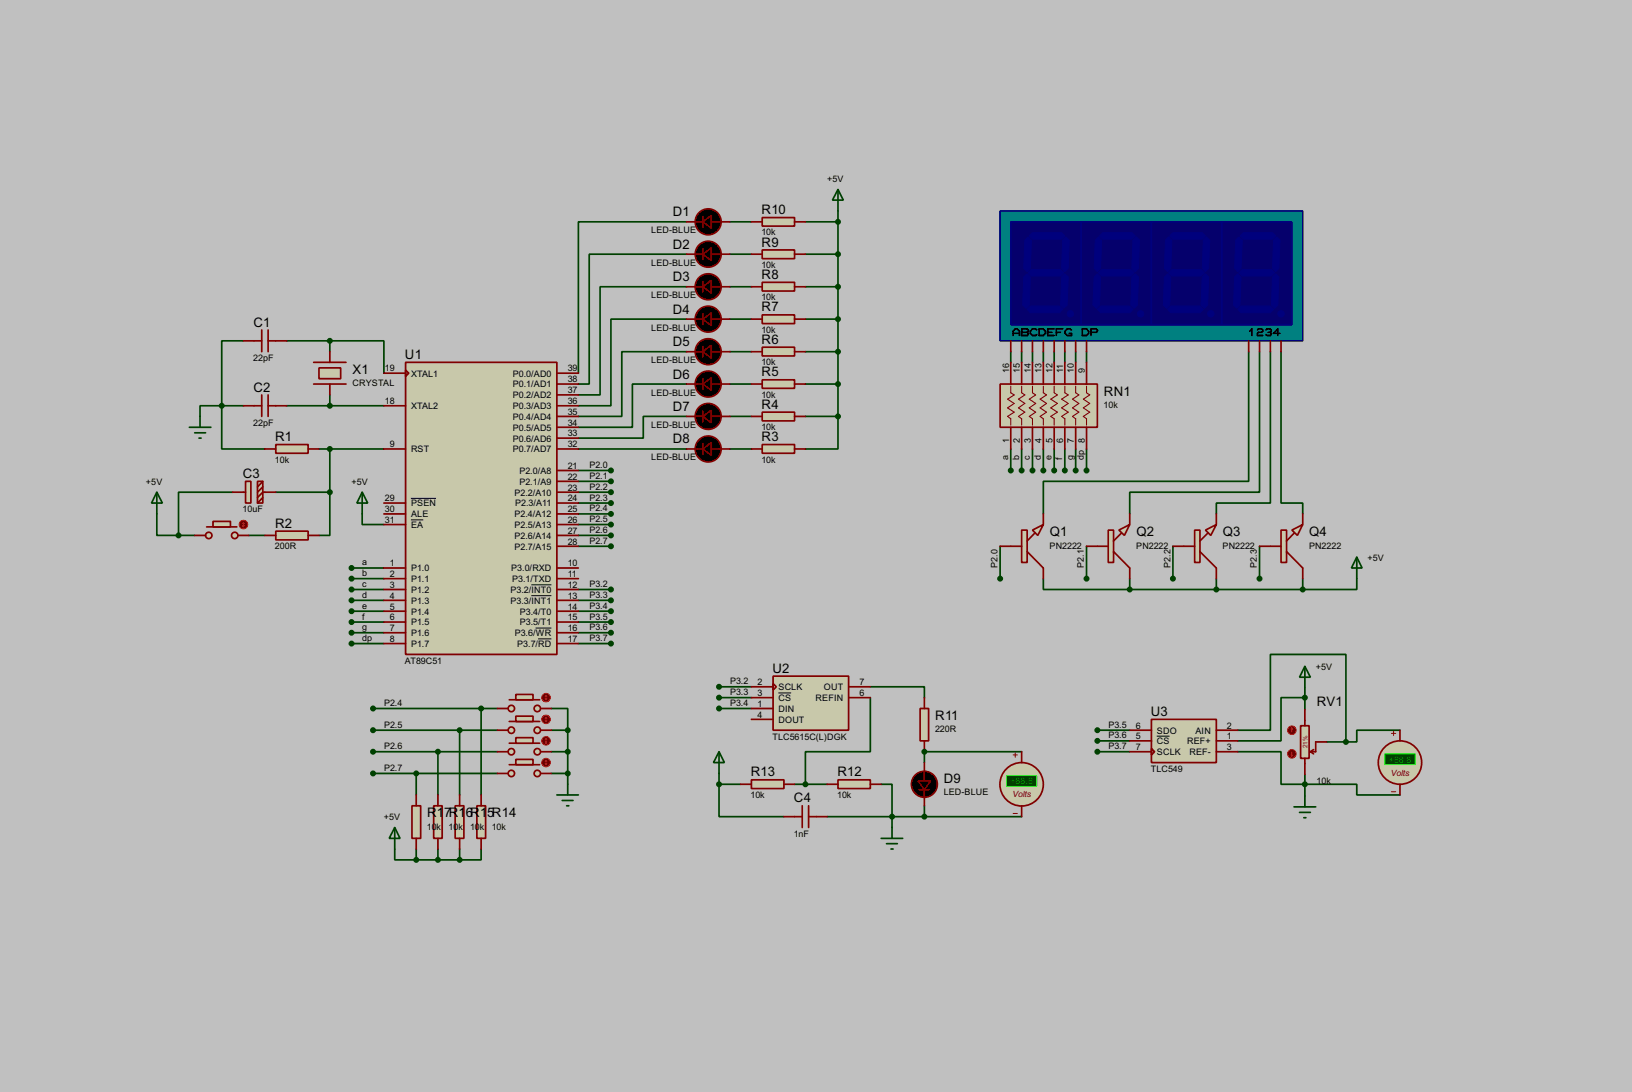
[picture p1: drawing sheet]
<svg xmlns="http://www.w3.org/2000/svg" width="383mm" height="256mm" viewBox="0 0 383 256" stroke-linecap="round" stroke-linejoin="round" font-family="sans-serif">
<path d="M0 0h383.5v256.5h-383.5z" fill="#c0c0c0"/>
<g fill="none" stroke="#004000" stroke-width=".4">
<path d="M161.3 52.1h-25.4v35.6M161.3 59.7h-22.8v30.5h-2.6M171.5 59.7h5.1M171.5 52.1h5.1M189.3 59.7h7.6M189.3 52.1h7.6M196.9 49.6v48.2M161.3 67.4h-20.3v25.4h-5.1M161.3 75h-17.7v20.3h-7.7M171.5 75h5.1M171.5 67.4h5.1M189.3 75h7.6"/>
<path d="M189.3 67.4h7.6M52.1 95.3h-5.1v2.5M52.1 95.3v10.2h10.2M52.1 95.3h5.1M57.2 80.1h-5.1v15.2M67.4 95.3h22.8M67.4 80.1h10.1M77.5 80.1h12.7v7.6M77.5 80.1v2.5M77.5 92.8v2.5M161.3 82.6h-15.2v15.2h-10.2M161.3 90.2h-12.7v10.2h-12.7"/>
<path d="M161.3 97.8h-10.1v5.1h-15.3M171.5 97.8h5.1M171.5 90.2h5.1M171.5 82.6h5.1M189.3 97.8h7.6M189.3 90.2h7.6M189.3 82.6h7.6M196.9 97.8v7.7h-7.6M237.5 82.6v2.5M240.1 82.6v2.5M242.6 82.6v2.5M245.2 82.6v2.5"/>
<path d="M247.7 82.6v2.5M250.2 82.6v2.5M252.8 82.6v2.5M255.3 82.6v2.5M293.4 82.6v30.5h-48.2v7.6M296 82.6v33h-30.5v5.1M298.5 82.6v35.6h-12.7v2.5M301 82.6v35.6h5.1v2.5M54.7 115.6h-12.7v10.2M64.8 115.6h12.7M75 105.5h15.2M77.5 115.6v10.2h-2.5"/>
<path d="M77.5 105.5v10.1M135.9 105.5h25.4M135.9 115.6h7.7M135.9 110.5h7.7M135.9 113.1h7.7M135.9 118.2h7.7M171.5 105.5h5.1M237.5 105.5v5M240.1 105.5v5M242.6 105.5v5M245.2 105.5v5M247.7 105.5v5"/>
<path d="M250.2 105.5v5M252.8 105.5v5M255.3 105.5v5M36.9 120.7v5.1h5.1M42 125.8h3.8M58.5 125.8h3.8M82.6 133.4h7.6M82.6 135.9h7.6M82.6 138.5h7.6M85.1 120.7v2.5h5.1M135.9 120.7h7.7M135.9 138.5h7.7"/>
<path d="M235 128.3v7.6M245.2 135.9v2.6h20.3M255.3 128.3v7.6M265.5 138.5h40.6M265.5 135.9v2.6M275.6 128.3v7.6M285.8 135.9v2.6M296 128.3v7.6M306.1 135.9v2.6M318.8 135.9v2.6h-12.7M82.6 141h7.6M82.6 143.6h7.6"/>
<path d="M82.6 146.1h7.6M82.6 148.6h7.6M82.6 151.2h7.6M135.9 141h7.7M135.9 143.6h7.7M135.9 146.1h7.7M135.9 148.6h7.7M135.9 151.2h7.7M169 161.3h7.6M169 163.9h7.6M169 166.4h7.6M204.5 161.3h12.7v2.6"/>
<path d="M204.5 163.9v12.7h-15.2v7.6M217.2 176.6v2.5M169 184.2v7.6h15.2M169 184.2h5M169 181.7v2.5M186.7 184.2h7.7M194.4 191.8h15.2M207.1 184.2h2.5v7.6M209.6 191.8v2.6"/>
</g>
<circle cx="217.2" cy="176.6" r=".2" fill="#004000"/>
<g fill="none" stroke="#004000" stroke-width=".4">
<path d="M135.9 123.2h7.7M135.9 125.8h7.7M135.9 128.3h7.7M87.7 176.6h29.2M87.7 171.5h29.2M87.7 166.4h29.2M102.9 176.6v10.1M108 171.5v15.2M113.1 166.4v20.3M129.6 166.4h3.8v5.1M129.6 176.6h3.8M129.6 171.5h3.8"/>
<path d="M133.4 171.5v12.7M217.2 176.6h22.9M257.9 176.6h7.6M257.9 171.5h7.6M257.9 174h7.6M290.9 176.6h10.1v7.6h17.8v2.5h10.2M290.9 171.5h7.6v-17.8h17.8v20.6M306.6 163.9h-5.6v10.1h-10.1M306.6 161.6v5.1M311.7 174.3h4.6M329 171.5h-10.2v2.8h-2.5M87.7 181.7h29.2"/>
<path d="M92.8 199.4v2.6h5M97.8 181.7v5M97.8 199.4v2.6M102.9 199.4v2.6M108 199.4v2.6M113.1 199.4v2.6h-5.1M129.6 181.7h3.8M209.6 191.8h30.5M217.2 189.3v2.5M306.6 181.9v5.1M97.8 202h10.2"/>
</g>
<path d="M95.3 85.1h35.6v68.6h-35.6z" fill="#c8c8aa" stroke="#800000" stroke-width=".4"/>
<g fill="none" stroke="#800000" stroke-width=".4">
<path d="M90.2 95.3h5.1M90.2 87.7h5.1M95.3 86.9l.8 .8-.8 .7zM130.9 95.3h5M130.9 87.7h5M130.9 90.2h5M130.9 92.8h5M130.9 97.8h5M90.2 118.2h5.1M90.2 105.5h5.1M130.9 118.2h5M130.9 105.5h5"/>
<path d="M130.9 100.4h5M130.9 102.9h5M130.9 110.5h5M130.9 113.1h5M130.9 115.6h5M90.2 120.7h5.1M90.2 123.2h5.1M90.2 133.4h5.1M90.2 135.9h5.1M90.2 138.5h5.1M130.9 120.7h5M130.9 123.2h5"/>
<path d="M130.9 133.4h5M130.9 135.9h5M130.9 138.5h5M130.9 128.3h5M130.9 125.8h5M90.2 141h5.1M90.2 143.6h5.1M90.2 146.1h5.1M90.2 148.6h5.1M90.2 151.2h5.1M130.9 141h5M130.9 143.6h5"/>
<path d="M130.9 146.1h5M130.9 148.6h5M130.9 151.2h5"/>
</g>
<path d="M96.6 117.1h5.9M96.6 122.1h2.9M124.9 137.4h4.7M124.9 139.9h4.7M125.9 147.5h3.7M126.5 150.1h3.1" fill="none" stroke="#000" stroke-width=".23"/>
<path d="M181.7 158.8h17.7v12.7h-17.7z" fill="#c8c8aa" stroke="#800000" stroke-width=".4"/>
<path d="M73.7 90.2h7.6M73.7 85.1h7.6M176.6 161.3h5.1M176.6 163.9h5.1M176.6 166.4h5.1M176.6 169h5.1M181.7 160.6l.7 .7-.7 .8zM199.4 161.3h5.1M199.4 163.9h5.1" fill="none" stroke="#800000" stroke-width=".4"/>
<path d="M182.9 162.8h3" fill="none" stroke="#000" stroke-width=".23"/>
<path d="M75 86.4h5.1v2.6h-5.1z" fill="#c8c8aa" stroke="#800000" stroke-width=".4"/>
<path d="M61.5 77.5v5.1M63 77.5v5.1M57.2 80.1h4.3M57.2 95.3h4.3M61.5 92.8v5M63 92.8v5M63 80.1h4.4M63 95.3h4.4M77.5 82.6v2.5M77.5 90.2v2.6" fill="none" stroke="#800000" stroke-width=".4"/>
<g fill="#004000" stroke="#004000" stroke-width=".4">
<circle cx="77.5" cy="95.3" r=".5"/>
<circle cx="77.5" cy="80.1" r=".5"/>
<circle cx="52.1" cy="95.3" r=".5"/>
</g>
<path d="M47 97.8v2.6M44.5 100.4h5.1M45.8 101.7h2.5M46.8 102.9h.5" fill="none" stroke="#004000" stroke-width=".4"/>
<path d="M64.8 104.4h7.6v2.1h-7.6z" fill="#c8c8aa" stroke="#800000" stroke-width=".4"/>
<path d="M62.3 105.5h2.5M72.4 105.5h2.6" fill="none" stroke="#800000" stroke-width=".4"/>
<g fill="#c8c8aa" stroke="#800000" stroke-width=".4">
<path d="M57.7 113.1h1.3v5.1h-1.3z"/>
<path d="M60.5 113.1h1.3v5.1h-1.3z"/>
</g>
<path d="M54.7 115.6h3M61.8 113.1l-1.3 1.3M61.8 114.4l-1.3 1.2M61.8 116.9l-1.3 1.3M64.8 115.6h-3l-1.3 1.3" fill="none" stroke="#800000" stroke-width=".4"/>
<g fill="#c8c8aa" stroke="#800000" stroke-width=".4">
<circle cx="55.1" cy="125.8" r=".75"/>
<circle cx="49" cy="125.8" r=".75"/>
</g>
<path d="M48.6 123.8h7.1" fill="none" stroke="#800000" stroke-width=".4"/>
<path d="M50.1 122.5h4.1v1.3h-4.1z" fill="#c8c8aa" stroke="#800000" stroke-width=".4"/>
<path d="M45.8 125.8h2.5M55.9 125.8h2.6" fill="none" stroke="#800000" stroke-width=".4"/>
<circle cx="57.2" cy="123.2" r="1" fill="#400000" stroke="#f00" stroke-width=".23"/>
<path d="M57 123.5l.2 .3M57.2 122.7v1.1M57.2 122.7l-.2 .3M57.2 122.7l.3 .3M57.5 123.5l-.3 .3" fill="none" stroke="#f00" stroke-width=".23"/>
<circle cx="77.5" cy="105.5" r=".5" fill="#004000" stroke="#004000" stroke-width=".4"/>
<path d="M64.8 124.8h7.6v2h-7.6z" fill="#c8c8aa" stroke="#800000" stroke-width=".4"/>
<path d="M62.3 125.8h2.5M72.4 125.8h2.6" fill="none" stroke="#800000" stroke-width=".4"/>
<g fill="#004000" stroke="#004000" stroke-width=".4">
<circle cx="77.5" cy="115.6" r=".5"/>
<circle cx="41.9" cy="125.8" r=".5"/>
</g>
<path d="M36.9 115.6l1.3 2.6h-2.6zM36.9 115.6v5.1M85.1 115.6l1.3 2.6h-2.5zM85.1 115.6v5.1" fill="none" stroke="#004000" stroke-width=".4"/>
<path d="M179.1 104.4h7.6v2.1h-7.6z" fill="#c8c8aa" stroke="#800000" stroke-width=".4"/>
<path d="M176.6 105.5h2.5M186.7 105.5h2.6" fill="none" stroke="#800000" stroke-width=".4"/>
<path d="M179.1 96.8h7.6v2.1h-7.6z" fill="#c8c8aa" stroke="#800000" stroke-width=".4"/>
<path d="M176.6 97.8h2.5M186.7 97.8h2.6" fill="none" stroke="#800000" stroke-width=".4"/>
<path d="M179.1 89.2h7.6v2h-7.6z" fill="#c8c8aa" stroke="#800000" stroke-width=".4"/>
<path d="M176.6 90.2h2.5M186.7 90.2h2.6" fill="none" stroke="#800000" stroke-width=".4"/>
<path d="M179.1 81.6h7.6v2h-7.6z" fill="#c8c8aa" stroke="#800000" stroke-width=".4"/>
<path d="M176.6 82.6h2.5M186.7 82.6h2.6" fill="none" stroke="#800000" stroke-width=".4"/>
<path d="M179.1 74h7.6v2h-7.6z" fill="#c8c8aa" stroke="#800000" stroke-width=".4"/>
<path d="M176.6 75h2.5M186.7 75h2.6" fill="none" stroke="#800000" stroke-width=".4"/>
<path d="M179.1 66.3h7.6v2.1h-7.6z" fill="#c8c8aa" stroke="#800000" stroke-width=".4"/>
<path d="M176.6 67.4h2.5M186.7 67.4h2.6" fill="none" stroke="#800000" stroke-width=".4"/>
<path d="M179.1 58.7h7.6v2.1h-7.6z" fill="#c8c8aa" stroke="#800000" stroke-width=".4"/>
<path d="M176.6 59.7h2.5M186.7 59.7h2.6" fill="none" stroke="#800000" stroke-width=".4"/>
<path d="M179.1 51.1h7.6v2h-7.6z" fill="#c8c8aa" stroke="#800000" stroke-width=".4"/>
<path d="M176.6 52.1h2.5M186.7 52.1h2.6" fill="none" stroke="#800000" stroke-width=".4"/>
<g fill="#004000" stroke="#004000" stroke-width=".4">
<circle cx="196.9" cy="97.8" r=".5"/>
<circle cx="196.9" cy="90.2" r=".5"/>
<circle cx="196.9" cy="82.6" r=".5"/>
<circle cx="196.9" cy="75" r=".5"/>
<circle cx="196.9" cy="67.4" r=".5"/>
<circle cx="196.9" cy="59.7" r=".5"/>
</g>
<path d="M235 90.2h22.9v10.2h-22.9z" fill="#c8c8aa" stroke="#800000" stroke-width=".4"/>
<path d="M237.5 90.7v1.6l.8 .5-1.5 1 1.5 1-1.5 1 1.5 1-1.5 1 .7 .6v1.5M240.1 90.7v1.6l.7 .5-1.5 1 1.5 1-1.5 1 1.5 1-1.5 1 .8 .6v1.5M242.6 90.7v1.6l.8 .5-1.5 1 1.5 1-1.5 1 1.5 1-1.5 1 .7 .6v1.5M245.2 90.7v1.6l.7 .5-1.5 1 1.5 1-1.5 1 1.5 1-1.5 1 .8 .6v1.5M247.7 90.7v1.6l.8 .5-1.6 1 1.6 1-1.6 1 1.6 1-1.6 1 .8 .6v1.5M250.2 90.7v1.6l.8 .5-1.5 1 1.5 1-1.5 1 1.5 1-1.5 1 .7 .6v1.5M252.8 90.7v1.6l.7 .5-1.5 1 1.5 1-1.5 1 1.5 1-1.5 1 .8 .6v1.5M255.3 90.7v1.6l.8 .5-1.5 1 1.5 1-1.5 1 1.5 1-1.5 1 .7 .6v1.5" fill="none" stroke="#800000" stroke-width=".25"/>
<g fill="none" stroke="#800000" stroke-width=".4">
<path d="M237.5 85.1v5.1M240.1 85.1v5.1M242.6 85.1v5.1M245.2 85.1v5.1M247.7 85.1v5.1M250.2 85.1v5.1M252.8 85.1v5.1M255.3 85.1v5.1M237.5 100.4v5.1M240.1 100.4v5.1M242.6 100.4v5.1M245.2 100.4v5.1"/>
<path d="M247.7 100.4v5.1M250.2 100.4v5.1M252.8 100.4v5.1M255.3 100.4v5.1"/>
</g>
<path d="M305.6 170.5h2v7.6h-2z" fill="#c8c8aa" stroke="#800000" stroke-width=".4"/>
<path d="M306.6 166.7v3.8M306.6 178.1v3.8M307.9 176.6l.8 .5M308.7 176.1l-.8 .5M311.7 174.3h-2.5v2.3h-1.3" fill="none" stroke="#800000" stroke-width=".4"/>
<circle cx="303.5" cy="171.5" r="1" fill="#400000" stroke="#f00" stroke-width=".23"/>
<path d="M303.6 171l-.3 .3M303.6 171l.2 .3M303.6 171v1" fill="none" stroke="#f00" stroke-width=".23"/>
<circle cx="303.5" cy="177.1" r="1" fill="#400000" stroke="#f00" stroke-width=".23"/>
<path d="M303.3 177.3l.3 .3M303.6 176.6v1M303.8 177.3l-.2 .3" fill="none" stroke="#f00" stroke-width=".23"/>
<path d="M306.6 156.5l1.3 2.6h-2.5zM306.6 156.5v5.1M304.1 189.5h5.1M305.4 190.8h2.5M306.4 192.1h.5M306.6 187v2.5" fill="none" stroke="#004000" stroke-width=".4"/>
<g fill="#004000" stroke="#004000" stroke-width=".4">
<circle cx="143.5" cy="110.5" r=".5"/>
<circle cx="143.5" cy="113.1" r=".5"/>
<circle cx="143.5" cy="115.6" r=".5"/>
<circle cx="143.5" cy="118.2" r=".5"/>
<circle cx="143.5" cy="120.7" r=".5"/>
<circle cx="168.9" cy="161.3" r=".5"/>
<circle cx="168.9" cy="163.9" r=".5"/>
<circle cx="168.9" cy="166.4" r=".5"/>
</g>
<g fill="#000" stroke="#800000" stroke-width=".4">
<path d="M215.7 183.4h3l-1.5 2.1z"/>
<circle cx="217.2" cy="184.2" r="3.1"/>
</g>
<path d="M217.2 179.1v4.3M216 185.5h2.5M217.2 185.5v3.8" fill="none" stroke="#800000" stroke-width=".4"/>
<path d="M216.2 166.4h2v7.6h-2z" fill="#c8c8aa" stroke="#800000" stroke-width=".4"/>
<path d="M217.2 163.9v2.5M217.2 174v2.6" fill="none" stroke="#800000" stroke-width=".4"/>
<path d="M196.9 183.2h7.6v2h-7.6z" fill="#c8c8aa" stroke="#800000" stroke-width=".4"/>
<path d="M194.4 184.2h2.5M204.5 184.2h2.6" fill="none" stroke="#800000" stroke-width=".4"/>
<path d="M176.6 183.2h7.6v2h-7.6z" fill="#c8c8aa" stroke="#800000" stroke-width=".4"/>
<path d="M174 184.2h2.6M184.2 184.2h2.5M184.2 191.8h4.3M188.5 189.3v5.1M190 189.3v5.1M190 191.8h4.4" fill="none" stroke="#800000" stroke-width=".4"/>
<g fill="#004000" stroke="#004000" stroke-width=".4">
<circle cx="189.2" cy="184.2" r=".5"/>
<circle cx="209.6" cy="191.8" r=".5"/>
<circle cx="168.9" cy="184.2" r=".5"/>
<circle cx="237.5" cy="110.5" r=".5"/>
<circle cx="240" cy="110.5" r=".5"/>
<circle cx="242.6" cy="110.5" r=".5"/>
<circle cx="245.1" cy="110.5" r=".5"/>
<circle cx="247.7" cy="110.5" r=".5"/>
<circle cx="250.2" cy="110.5" r=".5"/>
<circle cx="252.7" cy="110.5" r=".5"/>
<circle cx="255.3" cy="110.5" r=".5"/>
<circle cx="82.6" cy="133.4" r=".5"/>
<circle cx="82.6" cy="135.9" r=".5"/>
<circle cx="82.6" cy="138.5" r=".5"/>
<circle cx="82.6" cy="141" r=".5"/>
<circle cx="82.6" cy="143.6" r=".5"/>
<circle cx="82.6" cy="146.1" r=".5"/>
<circle cx="82.6" cy="148.6" r=".5"/>
<circle cx="82.6" cy="151.2" r=".5"/>
</g>
<path d="M169 176.6l1.2 2.5h-2.5zM169 176.6v5.1M207.1 196.9h5M208.3 198.2h2.6M209.4 199.4h.5M209.6 194.4v2.5" fill="none" stroke="#004000" stroke-width=".4"/>
<path d="M242.6 124.5l2.6-1.3-1.3 2.6z" fill="#c8c8aa" stroke="#800000" stroke-width=".4"/>
<path d="M240.1 124.5h1.3v7.6h-1.3z" fill="#c8c8aa" stroke="#800000" stroke-width=".4"/>
<path d="M235 128.3h5.1M241.4 129.6l3.8 3.8v2.5M243.1 125.3l-1.7 1.8M245.2 120.7v2.5" fill="none" stroke="#800000" stroke-width=".4"/>
<path d="M262.9 124.5l2.6-1.3-1.3 2.6z" fill="#c8c8aa" stroke="#800000" stroke-width=".4"/>
<path d="M260.4 124.5h1.3v7.6h-1.3z" fill="#c8c8aa" stroke="#800000" stroke-width=".4"/>
<path d="M255.3 128.3h5.1M261.7 129.6l3.8 3.8v2.5M263.5 125.3l-1.8 1.8M265.5 120.7v2.5" fill="none" stroke="#800000" stroke-width=".4"/>
<path d="M283.3 124.5l2.5-1.3-1.3 2.6z" fill="#c8c8aa" stroke="#800000" stroke-width=".4"/>
<path d="M280.7 124.5h1.3v7.6h-1.3z" fill="#c8c8aa" stroke="#800000" stroke-width=".4"/>
<path d="M275.6 128.3h5.1M282 129.6l3.8 3.8v2.5M283.8 125.3l-1.8 1.8M285.8 120.7v2.5" fill="none" stroke="#800000" stroke-width=".4"/>
<path d="M303.6 124.5l2.5-1.3-1.2 2.6z" fill="#c8c8aa" stroke="#800000" stroke-width=".4"/>
<path d="M301 124.5h1.3v7.6h-1.3z" fill="#c8c8aa" stroke="#800000" stroke-width=".4"/>
<path d="M296 128.3h5M302.3 129.6l3.8 3.8v2.5M304.1 125.3l-1.8 1.8M306.1 120.7v2.5" fill="none" stroke="#800000" stroke-width=".4"/>
<g fill="#004000" stroke="#004000" stroke-width=".4">
<circle cx="235" cy="135.9" r=".5"/>
<circle cx="255.3" cy="135.9" r=".5"/>
<circle cx="275.6" cy="135.9" r=".5"/>
<circle cx="295.9" cy="135.9" r=".5"/>
<circle cx="265.4" cy="138.5" r=".5"/>
<circle cx="285.8" cy="138.5" r=".5"/>
<circle cx="306.1" cy="138.5" r=".5"/>
<circle cx="143.5" cy="138.5" r=".5"/>
<circle cx="143.5" cy="141" r=".5"/>
<circle cx="143.5" cy="143.6" r=".5"/>
<circle cx="143.5" cy="146.1" r=".5"/>
<circle cx="143.5" cy="148.6" r=".5"/>
<circle cx="143.5" cy="151.2" r=".5"/>
</g>
<path d="M318.8 130.9l1.3 2.5h-2.5zM318.8 130.9v5" fill="none" stroke="#004000" stroke-width=".4"/>
<g fill="#c8c8aa" stroke="#800000" stroke-width=".4">
<circle cx="126.2" cy="166.4" r=".75"/>
<circle cx="120.1" cy="166.4" r=".75"/>
</g>
<path d="M119.7 164.4h7.1" fill="none" stroke="#800000" stroke-width=".4"/>
<path d="M121.2 163.1h4.1v1.3h-4.1z" fill="#c8c8aa" stroke="#800000" stroke-width=".4"/>
<path d="M116.9 166.4h2.5M127.1 166.4h2.5" fill="none" stroke="#800000" stroke-width=".4"/>
<circle cx="128.3" cy="163.9" r="1" fill="#400000" stroke="#f00" stroke-width=".23"/>
<path d="M128.1 164.1l.2 .3M128.3 163.4v1M128.3 163.4l-.2 .2M128.3 163.4l.3 .2M128.6 164.1l-.3 .3" fill="none" stroke="#f00" stroke-width=".23"/>
<g fill="#c8c8aa" stroke="#800000" stroke-width=".4">
<circle cx="126.2" cy="171.5" r=".75"/>
<circle cx="120.1" cy="171.5" r=".75"/>
</g>
<path d="M119.7 169.5h7.1" fill="none" stroke="#800000" stroke-width=".4"/>
<path d="M121.2 168.2h4.1v1.3h-4.1z" fill="#c8c8aa" stroke="#800000" stroke-width=".4"/>
<path d="M116.9 171.5h2.5M127.1 171.5h2.5" fill="none" stroke="#800000" stroke-width=".4"/>
<circle cx="128.3" cy="169" r="1" fill="#400000" stroke="#f00" stroke-width=".23"/>
<path d="M128.1 169.2l.2 .3M128.3 168.5v1M128.3 168.5l-.2 .2M128.3 168.5l.3 .2M128.6 169.2l-.3 .3" fill="none" stroke="#f00" stroke-width=".23"/>
<g fill="#c8c8aa" stroke="#800000" stroke-width=".4">
<circle cx="126.2" cy="176.6" r=".75"/>
<circle cx="120.1" cy="176.6" r=".75"/>
</g>
<path d="M119.7 174.6h7.1" fill="none" stroke="#800000" stroke-width=".4"/>
<path d="M121.2 173.3h4.1v1.3h-4.1z" fill="#c8c8aa" stroke="#800000" stroke-width=".4"/>
<path d="M116.9 176.6h2.5M127.1 176.6h2.5" fill="none" stroke="#800000" stroke-width=".4"/>
<circle cx="128.3" cy="174" r="1" fill="#400000" stroke="#f00" stroke-width=".23"/>
<path d="M128.1 174.3l.2 .3M128.3 173.5v1.1M128.3 173.5l-.2 .3M128.3 173.5l.3 .3M128.6 174.3l-.3 .3" fill="none" stroke="#f00" stroke-width=".23"/>
<g fill="#c8c8aa" stroke="#800000" stroke-width=".4">
<circle cx="126.2" cy="181.7" r=".75"/>
<circle cx="120.1" cy="181.7" r=".75"/>
</g>
<path d="M119.7 179.6h7.1" fill="none" stroke="#800000" stroke-width=".4"/>
<path d="M121.2 178.4h4.1v1.2h-4.1z" fill="#c8c8aa" stroke="#800000" stroke-width=".4"/>
<path d="M116.9 181.7h2.5M127.1 181.7h2.5" fill="none" stroke="#800000" stroke-width=".4"/>
<circle cx="128.3" cy="179.1" r="1" fill="#400000" stroke="#f00" stroke-width=".23"/>
<path d="M128.1 179.4l.2 .2M128.3 178.6v1M128.3 178.6l-.2 .3M128.3 178.6l.3 .3M128.6 179.4l-.3 .2" fill="none" stroke="#f00" stroke-width=".23"/>
<path d="M235 49.6h71.1v30.5h-71.1z" fill="#008080" stroke="#09018b" stroke-width=".4"/>
<path d="M237.5 52.1h16.6v24.2h-16.6z" fill="#05006c" stroke="#01017e" stroke-width=".4"/>
<g fill="#00007d" stroke="#00007d" stroke-width=".23">
<path d="M241.9 55.4l.7-.7h6.9l.7 .7-.7 .8h-6.9z" fill-rule="evenodd"/>
<path d="M249.7 56.4l.8-.7 .8 .7-.3 6.6-.8 .8-.7-.8z" fill-rule="evenodd"/>
<path d="M241.6 64.1l.8-.8h6.8l.8 .8-.8 .7h-6.8z" fill-rule="evenodd"/>
<path d="M240.8 56.4l.8-.7 .8 .7-.3 6.6-.7 .8-.8-.8z" fill-rule="evenodd"/>
<path d="M250.2 64.3l.8 .8-.2 6.6-.8 .7-.8-.7 .3-6.6z" fill-rule="evenodd"/>
<path d="M241.4 72.7l.7-.8h6.9l.7 .8-.7 .8h-6.9z" fill-rule="evenodd"/>
<path d="M240.6 65.1l.8-.8 .7 .8-.2 6.6-.8 .7-.8-.7z" fill-rule="evenodd"/>
</g>
<path d="M254.1 52.1h16.5v24.2h-16.5z" fill="#05006c" stroke="#01017e" stroke-width=".4"/>
<g fill="#00007d" stroke="#00007d" stroke-width=".23">
<path d="M258.4 55.4l.7-.7h6.9l.8 .7-.8 .8h-6.9z" fill-rule="evenodd"/>
<path d="M266.2 56.4l.8-.7 .8 .7-.3 6.6-.7 .8-.8-.8z" fill-rule="evenodd"/>
<path d="M258.1 64.1l.8-.8h6.8l.8 .8-.8 .7h-6.8z" fill-rule="evenodd"/>
<path d="M257.4 56.4l.7-.7 .8 .7-.3 6.6-.7 .8-.8-.8z" fill-rule="evenodd"/>
<path d="M266 65.1l.8-.8 .7 .8-.2 6.6-.8 .7-.8-.7z" fill-rule="evenodd"/>
<path d="M257.9 72.7l.7-.8h6.9l.7 .8-.7 .8h-6.9z" fill-rule="evenodd"/>
<path d="M257.1 65.1l.8-.8 .7 .8-.2 6.6-.8 .7-.8-.7z" fill-rule="evenodd"/>
<circle cx="251.5" cy="73.7" r=".75"/>
<circle cx="268" cy="73.7" r=".75"/>
</g>
<path d="M287.1 52.1h16.5v24.2h-16.5z" fill="#05006c" stroke="#01017e" stroke-width=".4"/>
<g fill="#00007d" stroke="#00007d" stroke-width=".23">
<path d="M291.4 55.4l.8-.7h6.8l.8 .7-.8 .8h-6.8z" fill-rule="evenodd"/>
<path d="M299.3 56.4l.7-.7 .8 .7-.3 6.6-.7 .8-.8-.8z" fill-rule="evenodd"/>
<path d="M291.1 64.1l.8-.8h6.9l.7 .8-.7 .7h-6.9z" fill-rule="evenodd"/>
<path d="M290.4 56.4l.7-.7 .8 .7-.3 6.6-.7 .8-.8-.8z" fill-rule="evenodd"/>
<path d="M299 65.1l.8-.8 .7 .8-.2 6.6-.8 .7-.7-.7z" fill-rule="evenodd"/>
<path d="M291.6 71.9h6.9l.8 .8-.8 .8h-6.9l-.7-.8z" fill-rule="evenodd"/>
<path d="M290.9 64.3l.7 .8-.2 6.6-.8 .7-.7-.7 .2-6.6z" fill-rule="evenodd"/>
<circle cx="301" cy="73.7" r=".75"/>
</g>
<g fill="none" stroke="#000" stroke-width=".4">
<path d="M238.1 78.8v-1l.5-.5h.5l.5 .5v1M238.1 78.3h1.5M240.1 77.3h1.3l.2 .2v.3l-.2 .3 .2 .5-.2 .2h-1.3zM240.1 78.1h1.3M243.6 77.5l-.2-.2h-.8l-.5 .5v.5l.5 .5h.8l.2-.2M244.2 77.3h1l.5 .5v.5l-.5 .5h-1zM246.2 78.1h1M247.7 77.3h-1.5v1.5h1.5M248.2 78.1h1M249.7 77.3h-1.5v1.5M251.8 77.5l-.3-.2h-.7l-.5 .5v.5l.5 .5h1v-.5h-.5M254.3 77.3h1l.5 .5v.5l-.5 .5h-1z"/>
<path d="M256.4 78.1h1.2l.3-.3v-.3l-.3-.2h-1.2v1.5M293.7 77.8l.5-.5v1.5M295.5 77.5l.2-.2h.8l.2 .2v.3l-.2 .3h-.8l-.2 .2v.5h1.2M297.5 77.5l.2-.2h.8l.2 .2v.3l-.2 .3M298 78.1h.5M298.5 78.1l.2 .2-.2 .5h-.8l-.2-.2M300.8 78.3h-1.5l1-1v1.5"/>
</g>
<path d="M270.6 52.1h16.5v24.2h-16.5z" fill="#05006c" stroke="#01017e" stroke-width=".4"/>
<g fill="#00007d" stroke="#00007d" stroke-width=".23">
<path d="M274.9 55.4l.7-.7h6.9l.8 .7-.8 .8h-6.9z" fill-rule="evenodd"/>
<path d="M282.8 56.4l.7-.7 .8 .7-.3 6.6-.7 .8-.8-.8z" fill-rule="evenodd"/>
<path d="M274.6 64.1l.8-.8h6.8l.8 .8-.8 .7h-6.8z" fill-rule="evenodd"/>
<path d="M274.6 55.7l.8 .7-.3 6.6-.7 .8-.8-.8 .3-6.6z" fill-rule="evenodd"/>
<path d="M283.3 64.3l.7 .8-.2 6.6-.8 .7-.8-.7 .3-6.6z" fill-rule="evenodd"/>
<path d="M275.1 71.9h6.9l.8 .8-.8 .8h-6.9l-.7-.8z" fill-rule="evenodd"/>
<path d="M273.6 65.1l.8-.8 .7 .8-.2 6.6-.8 .7-.7-.7z" fill-rule="evenodd"/>
<circle cx="284.5" cy="73.7" r=".75"/>
</g>
<g fill="none" stroke="#800000" stroke-width=".4">
<path d="M161.3 52.1h3.9M161.3 59.7h3.9M165.2 50.9v2.5M165.2 58.5v2.5M167.2 52.1h4.3M167.2 59.7h4.3M161.3 67.4h3.9M161.3 75h3.9M165.2 66.1v2.5M165.2 73.7v2.6M167.2 67.4h4.3M167.2 75h4.3"/>
<path d="M161.3 82.6h3.9M161.3 90.2h3.9M161.3 97.8h3.9M165.2 81.3v2.6M165.2 89v2.5M165.2 96.6v2.5M167.2 82.6h4.3M167.2 90.2h4.3M167.2 97.8h4.3M237.5 80.1v2.5M240.1 80.1v2.5M242.6 80.1v2.5"/>
<path d="M245.2 80.1v2.5M247.7 80.1v2.5M250.2 80.1v2.5M252.8 80.1v2.5M255.3 80.1v2.5M293.4 80.1v2.5M296 80.1v2.5M298.5 80.1v2.5M301 80.1v2.5M161.3 105.5h3.9M165.2 104.2v2.5M167.2 105.5h4.3"/>
</g>
<g fill="#000" stroke="#800000" stroke-width=".4">
<path d="M165.2 52.1l2-1.5v3zM165.2 59.7l2-1.5v3.1zM165.2 67.4l2-1.6v3.1zM165.2 75l2-1.5v3zM165.2 82.6l2-1.5v3zM165.2 90.2l2-1.5v3zM165.2 97.8l2-1.5v3.1zM165.2 105.5l2-1.6v3.1z"/>
<circle cx="166.4" cy="52.1" r="3.1"/>
<circle cx="166.4" cy="59.7" r="3.1"/>
<circle cx="166.4" cy="75" r="3.1"/>
<circle cx="166.4" cy="67.4" r="3.1"/>
<circle cx="166.4" cy="82.6" r="3.1"/>
<circle cx="166.4" cy="90.2" r="3.1"/>
<circle cx="166.4" cy="97.8" r="3.1"/>
<circle cx="166.4" cy="105.5" r="3.1"/>
</g>
<path d="M196.9 44.5l1.3 2.5h-2.6zM196.9 44.5v5.1" fill="none" stroke="#004000" stroke-width=".4"/>
<circle cx="196.9" cy="52.1" r=".5" fill="#004000" stroke="#004000" stroke-width=".4"/>
<circle cx="240" cy="184.2" r="5.1" fill="#c8c8aa" stroke="#800000" stroke-width=".4"/>
<path d="M238.1 177.3h1M238.6 176.8v1.1M238.1 191.1h1" fill="none" stroke="#800000" stroke-width=".23"/>
<path d="M236.5 182.2h7.1v2.5h-7.1z" fill="#004000" stroke="#0f0" stroke-width=".23"/>
<path d="M240.1 176.6v2.5M240.1 189.3v2.5" fill="none" stroke="#800000" stroke-width=".4"/>
<g fill="#004000" stroke="#004000" stroke-width=".4">
<circle cx="217.2" cy="176.6" r=".5"/>
<circle cx="217.2" cy="191.8" r=".5"/>
<circle cx="143.5" cy="123.2" r=".5"/>
<circle cx="143.5" cy="125.8" r=".5"/>
<circle cx="143.5" cy="128.3" r=".5"/>
</g>
<path d="M270.6 169h15.2v10.1h-15.2z" fill="#c8c8aa" stroke="#800000" stroke-width=".4"/>
<path d="M265.5 171.5h5.1M265.5 174h5.1M265.5 176.6h5.1M270.6 175.8l.7 .8-.7 .7zM285.8 171.5h5.1M285.8 174h5.1M285.8 176.6h5.1" fill="none" stroke="#800000" stroke-width=".4"/>
<path d="M271.8 172.9h3" fill="none" stroke="#000" stroke-width=".23"/>
<g fill="#004000" stroke="#004000" stroke-width=".4">
<circle cx="306.6" cy="163.9" r=".5"/>
<circle cx="306.6" cy="184.2" r=".5"/>
<circle cx="257.8" cy="171.5" r=".5"/>
<circle cx="257.8" cy="174" r=".5"/>
<circle cx="257.8" cy="176.6" r=".5"/>
</g>
<circle cx="328.9" cy="179.1" r="5.1" fill="#c8c8aa" stroke="#800000" stroke-width=".4"/>
<path d="M327 172.3h1M327.5 171.8v1M327 186h1" fill="none" stroke="#800000" stroke-width=".23"/>
<path d="M325.4 177.1h7.1v2.5h-7.1z" fill="#004000" stroke="#0f0" stroke-width=".23"/>
<path d="M329 171.5v2.5M329 184.2v2.5" fill="none" stroke="#800000" stroke-width=".4"/>
<circle cx="316.2" cy="174.3" r=".5" fill="#004000" stroke="#004000" stroke-width=".4"/>
<path d="M112.1 189.3h2v7.6h-2z" fill="#c8c8aa" stroke="#800000" stroke-width=".4"/>
<path d="M113.1 186.7v2.6M113.1 196.9v2.5" fill="none" stroke="#800000" stroke-width=".4"/>
<path d="M107 189.3h2v7.6h-2z" fill="#c8c8aa" stroke="#800000" stroke-width=".4"/>
<path d="M108 186.7v2.6M108 196.9v2.5" fill="none" stroke="#800000" stroke-width=".4"/>
<path d="M101.9 189.3h2v7.6h-2z" fill="#c8c8aa" stroke="#800000" stroke-width=".4"/>
<path d="M102.9 186.7v2.6M102.9 196.9v2.5" fill="none" stroke="#800000" stroke-width=".4"/>
<path d="M96.8 189.3h2.1v7.6h-2.1z" fill="#c8c8aa" stroke="#800000" stroke-width=".4"/>
<path d="M97.8 186.7v2.6M97.8 196.9v2.5" fill="none" stroke="#800000" stroke-width=".4"/>
<g fill="#004000" stroke="#004000" stroke-width=".4">
<circle cx="87.6" cy="166.4" r=".5"/>
<circle cx="87.6" cy="171.5" r=".5"/>
<circle cx="87.6" cy="176.6" r=".5"/>
<circle cx="87.6" cy="181.7" r=".5"/>
<circle cx="113" cy="166.4" r=".5"/>
<circle cx="108" cy="171.5" r=".5"/>
<circle cx="102.9" cy="176.6" r=".5"/>
<circle cx="97.8" cy="181.7" r=".5"/>
<circle cx="133.4" cy="176.6" r=".5"/>
<circle cx="133.4" cy="171.5" r=".5"/>
<circle cx="108" cy="202" r=".5"/>
<circle cx="102.9" cy="202" r=".5"/>
<circle cx="133.4" cy="181.7" r=".5"/>
<circle cx="97.8" cy="202" r=".5"/>
</g>
<path d="M92.8 194.4l1.2 2.5h-2.5zM92.8 194.4v5M130.9 186.7h5M132.1 188h2.6M133.2 189.3h.5M133.4 184.2v2.5" fill="none" stroke="#004000" stroke-width=".4"/>
<g font-size="3.5">
<text x="158.1" y="50.8">D1</text>
<text x="179" y="50.3">R10</text>
<text x="158.1" y="58.4">D2</text>
<text x="179" y="57.9">R9</text>
<text x="179" y="65.5">R8</text>
<text x="158.1" y="66.1">D3</text>
<text x="59.6" y="76.7">C1</text>
<text x="158.1" y="73.7">D4</text>
<text x="179" y="73.2">R7</text>
<text x="158.1" y="81.3">D5</text>
<text x="179" y="80.8">R6</text>
<text x="82.9" y="87.8">X1</text>
<text x="95.2" y="84.3">U1</text>
<text x="158.1" y="88.9">D6</text>
<text x="179" y="88.4">R5</text>
<text x="59.6" y="92">C2</text>
<text x="259.4" y="92.9">RN1</text>
<text x="158.1" y="96.5">D7</text>
<text x="179" y="96">R4</text>
<text x="64.7" y="103.6">R1</text>
<text x="158.1" y="104.2">D8</text>
<text x="179" y="103.6">R3</text>
<text x="57.1" y="112.3">C3</text>
<text x="64.7" y="124">R2</text>
<text x="246.7" y="125.9">Q1</text>
<text x="267" y="125.9">Q2</text>
<text x="287.3" y="125.9">Q3</text>
<text x="307.6" y="125.9">Q4</text>
<text x="181.5" y="158">U2</text>
<text x="309.4" y="165.9">RV1</text>
<text x="219.8" y="169.1">R11</text>
<text x="270.4" y="168.2">U3</text>
<text x="176.4" y="182.4">R13</text>
<text x="196.8" y="182.4">R12</text>
<text x="221.8" y="183.9">D9</text>
<text x="100.4" y="192">R</text>
<text x="102.7" y="192">1</text>
<text x="104.4" y="192">7R</text>
<text x="107.8" y="192">1</text>
<text x="109.5" y="192">6R</text>
<text x="112.8" y="192">1</text>
<text x="114.5" y="192">5R14</text>
<text x="186.6" y="188.5">C4</text>
</g>
<g font-size="2.4">
<text x="194.4" y="42.7">+5V</text>
<text x="153" y="54.8">LED-BLUE</text>
<text x="178.9" y="55.3">10k</text>
<text x="153" y="62.4">LED-BLUE</text>
<text x="178.9" y="62.9">10k</text>
<text x="153" y="70.1">LED-BLUE</text>
<text x="178.9" y="70.6">10k</text>
<text x="153" y="77.6">LED-BLUE</text>
<text x="178.9" y="78.2">10k</text>
<text x="59.5" y="84.8">22pF</text>
<text x="90.5" y="87.3">19</text>
<text x="96.6" y="88.5">XTAL1</text>
<text x="120.5" y="88.5">P0.0/AD0</text>
<text x="133.4" y="87.3">39</text>
<text x="133.4" y="89.8">38</text>
<text x="153" y="85.3">LED-BLUE</text>
<text x="178.9" y="85.8">10k</text>
<text x="237.1" y="87.6" transform="rotate(-90 237.1 87.6)">16</text>
<text x="239.7" y="87.7" transform="rotate(-90 239.7 87.7)">15</text>
<text x="242.2" y="87.7" transform="rotate(-90 242.2 87.7)">14</text>
<text x="244.8" y="87.7" transform="rotate(-90 244.8 87.7)">13</text>
<text x="247.3" y="87.6" transform="rotate(-90 247.3 87.6)">12</text>
<text x="249.8" y="87.6" transform="rotate(-90 249.8 87.6)">11</text>
<text x="252.4" y="87.7" transform="rotate(-90 252.4 87.7)">10</text>
<text x="254.9" y="87.7" transform="rotate(-90 254.9 87.7)">9</text>
<text x="82.8" y="90.8">CRYSTAL</text>
<text x="90.5" y="94.9">18</text>
<text x="120.5" y="91">P0.1/AD1</text>
<text x="120.5" y="93.6">P0.2/AD2</text>
<text x="133.4" y="92.4">37</text>
<text x="133.4" y="94.9">36</text>
<text x="153" y="92.9">LED-BLUE</text>
<text x="178.9" y="93.4">10k</text>
<text x="259.3" y="95.8">10k</text>
<text x="59.5" y="100">22pF</text>
<text x="96.6" y="96.1">XTAL2</text>
<text x="120.5" y="96.1">P0.3/AD3</text>
<text x="120.5" y="98.6">P0.4/AD4</text>
<text x="120.5" y="101.2">P0.5/AD5</text>
<text x="133.4" y="97.4">35</text>
<text x="133.4" y="100">34</text>
<text x="153" y="100.6">LED-BLUE</text>
<text x="178.9" y="101.1">10k</text>
<text x="91.6" y="105.1">9</text>
<text x="96.6" y="106.3">RST</text>
<text x="120.5" y="103.7">P0.6/AD6</text>
<text x="120.5" y="106.3">P0.7/AD7</text>
<text x="133.4" y="102.5">33</text>
<text x="133.4" y="105.1">32</text>
<text x="236.9" y="108" transform="rotate(-90 236.9 108)">a</text>
<text x="237.1" y="104.1" transform="rotate(-90 237.1 104.1)">1</text>
<text x="239.7" y="104.1" transform="rotate(-90 239.7 104.1)">2</text>
<text x="242" y="108" transform="rotate(-90 242 108)">c</text>
<text x="242.2" y="104.1" transform="rotate(-90 242.2 104.1)">3</text>
<text x="244.6" y="108" transform="rotate(-90 244.6 108)">d</text>
<text x="244.8" y="104.1" transform="rotate(-90 244.8 104.1)">4</text>
<text x="247.1" y="108" transform="rotate(-90 247.1 108)">e</text>
<text x="247.3" y="104.1" transform="rotate(-90 247.3 104.1)">5</text>
<text x="249.6" y="108" transform="rotate(-90 249.6 108)">f</text>
<text x="249.8" y="104.1" transform="rotate(-90 249.8 104.1)">6</text>
<text x="252.4" y="104.1" transform="rotate(-90 252.4 104.1)">7</text>
<text x="254.7" y="108" transform="rotate(-90 254.7 108)">dp 8</text>
<text x="34.3" y="113.9">+5V</text>
<text x="64.6" y="108.7">10k</text>
<text x="82.6" y="113.9">+5V</text>
<text x="122" y="111.3">P2.0/A8</text>
<text x="122" y="113.9">P2.1/A9</text>
<text x="133.4" y="110.1">21</text>
<text x="133.4" y="112.7">22</text>
<text x="138.5" y="109.9">P2.0</text>
<text x="138.5" y="112.5">P2.1</text>
<text x="153" y="108.2">LED-BLUE</text>
<text x="178.9" y="108.7">10k</text>
<text x="239.5" y="108" transform="rotate(-90 239.5 108)">b</text>
<text x="252.2" y="108" transform="rotate(-90 252.2 108)">g</text>
<text x="90.5" y="117.8">29</text>
<text x="96.6" y="119">PSEN</text>
<text x="120.9" y="116.4">P2.2/A10</text>
<text x="121" y="119">P2.3/A11</text>
<text x="133.4" y="115.2">23</text>
<text x="133.4" y="117.8">24</text>
<text x="138.5" y="115">P2.2</text>
<text x="138.5" y="117.6">P2.3</text>
<text x="57" y="120.4">10uF</text>
<text x="90.5" y="120.3">30</text>
<text x="90.5" y="122.8">31</text>
<text x="96.6" y="121.5">ALE</text>
<text x="96.6" y="124">EA</text>
<text x="120.9" y="121.5">P2.4/A12</text>
<text x="120.9" y="124">P2.5/A13</text>
<text x="133.4" y="120.3">25</text>
<text x="133.4" y="122.8">26</text>
<text x="133.4" y="125.4">27</text>
<text x="138.5" y="120.1">P2.4</text>
<text x="138.5" y="122.6">P2.5</text>
<text x="138.5" y="125.2">P2.6</text>
<text x="64.6" y="129">200R</text>
<text x="120.9" y="129.1">P2.7/A15</text>
<text x="120.9" y="126.6">P2.6/A14</text>
<text x="133.4" y="127.9">28</text>
<text x="138.5" y="127.7">P2.7</text>
<text x="246.6" y="128.9">PN2222</text>
<text x="267" y="128.9">PN2222</text>
<text x="287.3" y="128.9">PN2222</text>
<text x="307.6" y="128.9">PN2222</text>
<text x="321.4" y="131.7">+5V</text>
<text x="85.1" y="132.8">a</text>
<text x="85.1" y="135.3">b</text>
<text x="85.1" y="137.9">c</text>
<text x="91.6" y="133">1</text>
<text x="91.6" y="135.5">2</text>
<text x="96.6" y="134.2">P1.0</text>
<text x="96.6" y="136.7">P1.1</text>
<text x="120.1" y="134.2">P3.0/RXD</text>
<text x="120.3" y="136.7">P3.1/TXD</text>
<text x="133.4" y="133">10</text>
<text x="133.4" y="135.5">11</text>
<text x="138.5" y="137.9">P3.2</text>
<text x="234.4" y="133.4" transform="rotate(-90 234.4 133.4)">P2.0</text>
<text x="254.7" y="133.4" transform="rotate(-90 254.7 133.4)">P2.1</text>
<text x="275" y="133.4" transform="rotate(-90 275 133.4)">P2.2</text>
<text x="295.4" y="133.4" transform="rotate(-90 295.4 133.4)">P2.3</text>
<text x="85.1" y="140.4">d</text>
<text x="85.1" y="143">e</text>
<text x="91.6" y="138.1">3</text>
<text x="91.6" y="140.6">4</text>
<text x="91.6" y="143.2">5</text>
<text x="96.6" y="139.3">P1.2</text>
<text x="96.6" y="141.8">P1.3</text>
<text x="119.9" y="139.3">P3.2/INT0</text>
<text x="119.9" y="141.8">P3.3/INT1</text>
<text x="133.4" y="138.1">12</text>
<text x="133.4" y="140.6">13</text>
<text x="133.4" y="143.2">14</text>
<text x="138.5" y="140.4">P3.3</text>
<text x="138.5" y="143">P3.4</text>
<text x="85.1" y="145.5">f</text>
<text x="85.1" y="148">g</text>
<text x="91.6" y="145.7">6</text>
<text x="91.6" y="148.2">7</text>
<text x="96.6" y="144.4">P1.4</text>
<text x="96.6" y="146.9">P1.5</text>
<text x="96.6" y="149.4">P1.6</text>
<text x="120.9" y="149.4">P3.6/WR</text>
<text x="122.1" y="144.4">P3.4/T0</text>
<text x="122.1" y="146.9">P3.5/T1</text>
<text x="133.4" y="148.2">16</text>
<text x="133.4" y="145.7">15</text>
<text x="138.5" y="145.5">P3.5</text>
<text x="138.5" y="148">P3.6</text>
<text x="85.1" y="150.6">dp</text>
<text x="91.6" y="150.8">8</text>
<text x="95.1" y="155.9">AT89C51</text>
<text x="96.6" y="152">P1.7</text>
<text x="121.5" y="152">P3.7/RD</text>
<text x="133.4" y="150.8">17</text>
<text x="138.5" y="150.6">P3.7</text>
<text x="171.5" y="160.7">P3.2</text>
<text x="178" y="160.9">2</text>
<text x="202" y="160.9">7</text>
<text x="309.2" y="157.3">+5V</text>
<text x="90.2" y="165.8">P2.4</text>
<text x="171.5" y="163.3">P3.3</text>
<text x="171.5" y="165.8">P3.4</text>
<text x="178" y="163.5">3</text>
<text x="178" y="166">1</text>
<text x="182.9" y="162.1">SCLK</text>
<text x="182.9" y="164.7">CS</text>
<text x="182.9" y="167.2">DIN</text>
<text x="191.6" y="164.7">REFIN</text>
<text x="193.6" y="162.1">OUT</text>
<text x="202" y="163.5">6</text>
<text x="90.2" y="170.9">P2.5</text>
<text x="178" y="168.6">4</text>
<text x="181.5" y="173.7">TLC5615C(L)DGK</text>
<text x="182.9" y="169.8">DOUT</text>
<text x="219.7" y="172">220R</text>
<text x="260.4" y="170.9">P3.5</text>
<text x="260.4" y="173.4">P3.6</text>
<text x="266.9" y="171.1">6</text>
<text x="266.9" y="173.6">5</text>
<text x="271.8" y="172.3">SDO</text>
<text x="280.9" y="172.3">AIN</text>
<text x="288.3" y="171.1">2</text>
<text x="288.3" y="173.6">1</text>
<text x="90.2" y="176">P2.6</text>
<text x="260.4" y="176">P3.7</text>
<text x="266.9" y="176.2">7</text>
<text x="271.8" y="174.8">CS</text>
<text x="271.8" y="177.4">SCLK</text>
<text x="278.9" y="174.8">REF+</text>
<text x="279.5" y="177.4">REF-</text>
<text x="288.3" y="176.2">3</text>
<text x="90.2" y="181.1">P2.7</text>
<text x="270.4" y="181.3">TLC549</text>
<text x="309.4" y="184.1">10k</text>
<text x="176.4" y="187.4">10k</text>
<text x="196.7" y="187.4">10k</text>
<text x="221.7" y="186.8">LED-BLUE</text>
<text x="90.2" y="192.6">+5V</text>
<text x="100.3" y="194.9">10k</text>
<text x="105.4" y="194.9">10k</text>
<text x="110.5" y="194.9">10k</text>
<text x="115.6" y="194.9">10k</text>
<text x="186.5" y="196.6">1nF</text>
</g>
<g font-size="2.4" fill="#008000">
<text x="326.3" y="179.2">+88.8</text>
<text x="237.4" y="184.2">+88.8</text>
</g>
<g font-size="2.3" fill="#800000">
<text x="326.8" y="182.2">Volts</text>
<text x="237.9" y="187.3">Volts</text>
</g>
<text font-size="1.7" fill="#c00000" x="307.2" y="175.7" transform="rotate(-90 307.2 175.7)">21%</text>
</svg>
